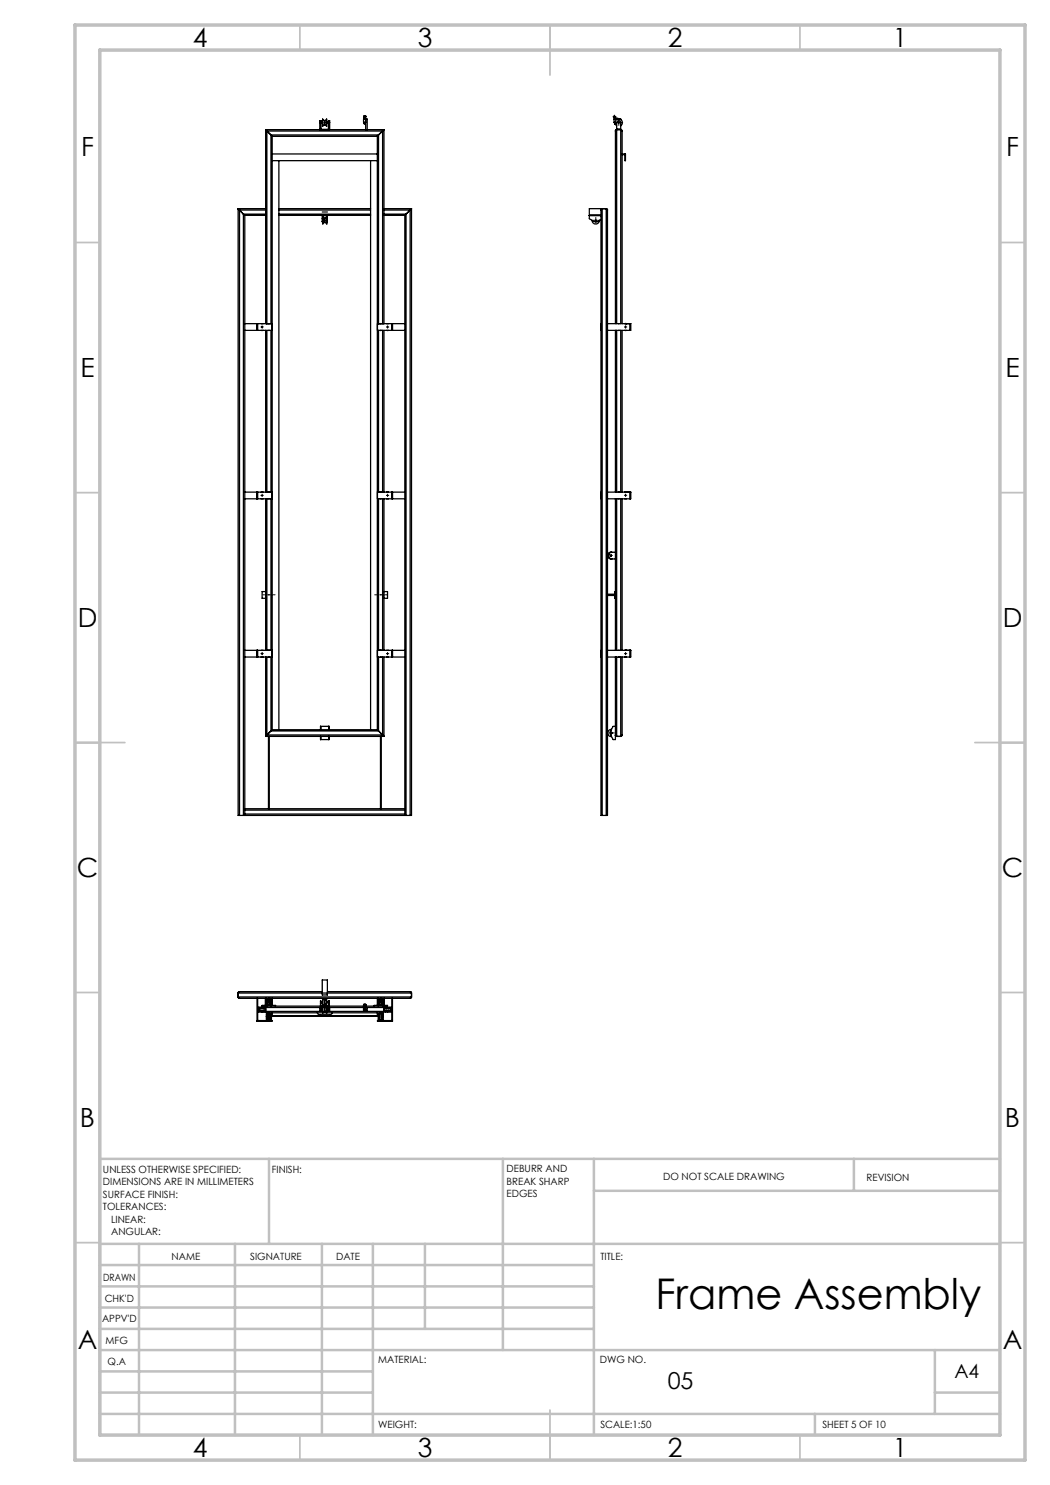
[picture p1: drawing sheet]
<svg xmlns="http://www.w3.org/2000/svg" width="210mm" height="297mm" viewBox="0 0 210 297" stroke-linecap="round" stroke-linejoin="round" font-family="sans-serif">
<g fill="none" stroke="#000" stroke-width=".2" stroke-dasharray="15.2 1.3 1.3 1.3">
<path d="M72.8 24.6h-.1M72.9 24.4h.1M72.9 24.8h.1M73.1 24.6h.1M122.7 23.3h-.1M122.9 23.2v-.2M122.9 23.5v.2M123.1 23.3h.1M123.4 24.5h-.2M123.8 23.8h-.1M123.8 24.2v-.3M123.8 24.8v.3"/>
<path d="M123.9 23.7h.1M123.9 24h.1M124.1 23.8h.1M124.1 24.5h.2M118.8 44.1h-.2M119.2 43.7v-.2M119.2 44.4v.2M119.5 44.1h.2M52.3 65.4h-.1M52.4 65.2h.1M52.4 65.6h.1M52.6 65.4h.1"/>
<path d="M77.4 65.4h-.1M77.5 65.2h.1M77.5 65.6h.1M77.7 65.4h.1M125 65.4h-.1M125.1 65.2h.1M125.1 65.6h.1M125.3 65.4h.1M52.3 99.1h-.1M52.4 98.9v-.1M52.4 99.2v.1M52.6 99.1h.1"/>
<path d="M77.4 99.1h-.1M77.5 98.9v-.1M77.5 99.2v.1M77.7 99.1h.1M125 99.1h-.1M125.1 98.9v-.1M125.1 99.2v.1M125.3 99.1h.1M52.9 119h-.4M53.2 118.6v-.3M53.2 119.3v.3M53.5 119h.4"/>
<path d="M54 119h-.3M54.3 118.6v-.3M54.3 119.3v.3M54.7 119h.3M75.3 119h-.4M75.6 118.6v-.3M75.6 119.3v.3M75.9 119h.4M76.4 119h-.3M76.7 118.6v-.3M76.7 119.3v.3M77.1 119h.3"/>
<path d="M122.1 111.1h-.1M122.2 110.9h.1M122.2 111.3h.1M122.4 111.1h.1M52.3 130.7h-.1M52.4 130.6v-.1M52.4 130.9v.1M52.6 130.7h.1M77.4 130.7h-.1M77.5 130.6v-.1M77.5 130.9v.1M77.7 130.7h.1"/>
<path d="M125 130.7h-.1M125.1 130.6v-.1M125.1 130.9v.1M125.3 130.7h.1M122 146.6h-.3M122.3 146.2v-.2M122.3 146.9v.2M122.6 146.6h.3"/>
</g>
<g fill="none" stroke="#000" stroke-width=".2">
<path d="M72.7 24.6h.4M72.9 24.5v.3M122.7 23.4h.3M122.9 23.2v.3M123.6 24.5h.3M123.7 23.9h.4M123.8 24.4v.3M123.9 23.7v.3M119 44.1h.3M119.1 43.9v.3M52.2 65.4h.4M52.4 65.3v.3"/>
<path d="M77.3 65.4h.4M77.5 65.3v.3M125 65.4h.3M125.1 65.2v.4M52.2 99.1h.4M52.4 98.9v.3M77.3 99.1h.4M77.5 98.9v.3M125 99.1h.3M125.1 98.9v.3M53 119h.4M53.2 118.8v.3"/>
<path d="M54.2 119h.3M54.3 118.8v.3M75.4 119h.3M75.6 118.8v.3M76.6 119h.3M76.7 118.8v.3M122.1 111.1h.3M122.2 110.9v.4M52.2 130.7h.4M52.4 130.6v.3M77.3 130.7h.4M77.5 130.6v.3"/>
<path d="M125 130.7h.3M125.1 130.6v.3M122.1 146.6h.3M122.3 146.4v.4"/>
</g>
<g fill="none" stroke="#c0c0c0" stroke-width=".35">
<path d="M60 5v5M110 5v10M160 5v5M15 48.5h5M200 48.5h5M15 98.5h5M200 98.5h5M15 148.5h10M195 148.5h10M15 198.5h5M200 198.5h5M15 248.5h5"/>
<path d="M200 248.5h5M60 287v5M110 282v10M160 287v5"/>
</g>
<g fill="none" stroke="#c0c0c0" stroke-width=".5">
<path d="M53.8 231.8v17M100.6 231.8v38.2M118.8 231.8v55.2M118.8 238.2h81.2M170.8 231.8v6.4M200 231.8h-180v55.2M20 248.8h180M20 257.3h98.8M20 253h98.8M27.8 248.8v38.2M47 248.8v38.2M64.4 248.8v38.2"/>
<path d="M74.6 248.8v38.2M85 248.8v17M20 265.8h98.8M20 261.5h98.8M20 278.5h54.6M20 274.3h54.6M20 270h180M187 278.5h13M187 270v12.8M20 282.8h180M163 282.8v4.2"/>
</g>
<path d="M15 5h190v287h-190zM20 10h180v277h-180z" fill="none" stroke="#c0c0c0" stroke-width=".7"/>
<g fill="none" stroke="#000" stroke-width=".25">
<path d="M53.1 25.9l.3 .3M53.1 25.9h23.7M53.1 25.9v38.8M53.4 26.2h23.1M53.4 26.2l.8 .8M53.4 26.2v38.5M54.2 27l.2 .3M54.2 27h21.5M54.2 27v37.7M54.4 30.8h21.1M54.4 32.1h21.1M54.4 27.3v118.6"/>
<path d="M54.4 27.3h21.1M55.8 32.1v113.8M64 24.5v-.4h.2v.4M64 24.5h.2M64 25.9h1.9M64 24.5v1.4M64.2 24.7h.3M64.2 24.4h.3M64.2 24.5v1.4M64.9 24.1v.8M64.9 24.1l-.4-.3v1.5l.4-.4M64.9 24.9h.1"/>
<path d="M64.9 24.1h.1M65 24.1l.3-.3v1.5l-.3-.4M65 24.1v.8M65.3 24.7h.4M65.3 24.4h.4M65.7 24.5v-.4h.2v.4M65.7 24.5h.2M65.7 24.5v1.4M65.9 24.5v1.4M72.8 23.7v.1M72.8 23.8h.1M72.8 23.2v.2"/>
<path d="M72.8 23.2h.1M72.8 23.4v.3M72.8 23.7h.3M72.8 23.6h.1M72.8 23.4h.1M72.8 24.7h.1M72.8 23.5v-.3h.3v.3M72.8 23.5h.2M72.8 24.5v.2M72.9 24.6v.1zM73 23.5l.1 .1M73 24.5v.2h-.2"/>
<path d="M73.1 23.2h.1M73.1 23.7v.1M73.1 23.8h.1M73.1 23.2v.2M73.1 23.4h.1M73.1 23.4v.3M73.1 24.5h-.4v-.7h.7v2.1M73.1 23.8v2.1M74.1 32.1v113.8M75.5 27.3v118.6M75.7 27l-.2 .3M75.7 27v37.7"/>
<path d="M76.5 26.2l-.8 .8M76.5 26.2v38.5M76.8 25.9l-.3 .3M76.8 25.9v38.8M122.7 23.4a.15 .15 0 0 1 .2-.2 .15 .15 0 0 1 .1 .2v.1M122.9 24.7h.1M122.9 24.5v.2M123.3 25.1a.73 .73 0 0 1-.1-1 .73 .73 0 0 1 1.1 0 .73 .73 0 0 1-.2 1M123.3 25.9h.8M123.4 23.8h-.1M123.4 23.8l.2-.1 .5 .2M123.5 23.8h-.7v.7h.2"/>
<path d="M123.7 23.8h.1M123.9 23.8l-1.2-.2 .1-.3h.2l-.1 .3 1 .2M123.9 23.8h.1M124.1 25.9l.3 .3M124.1 25.9h-.8l-.2 .2v38.6M124.4 30.8h.7v1.3h-.1v-1.3M124.4 30.9h.6M124.4 26.2v38.5M47.6 41.7l.3 .3M47.6 41.7v121.4h.3M47.6 41.7h5.5M47.9 42l.8 .8"/>
<path d="M47.9 42v121.1M47.9 42h5.2M48.7 42.8l.3 .3M48.7 42.8v120.3M48.7 42.8h4.4M49 43.1h4.1M49 43.1v118.6M55.8 43.1h18.3M55.8 41.7h18.3M55.8 42.8h18.3M55.8 42h18.3M64.5 44.3h.1"/>
<path d="M64.5 43.7h.1M64.5 43.1v1.2M64.5 43.1h1M64.5 42.4h1M64.5 44h.1M64.5 44.2h.1M64.9 43.7l-.3-.3v1.4l.3-.3M64.9 43.7v.8M64.9 44.5h.1M64.9 43.7h.1M65 43.7l.4-.3v1.4l-.4-.3M65 43.7v.8"/>
<path d="M65.4 44h.1M65.4 44.2h.1M65.4 44.3v.1l.1-.1M65.4 43.8h.1M65.4 43.1v1.2M65.4 44.3h.1M65.5 43.1v1.2M76.8 43.1h4.2M76.8 41.7h5.5M76.8 42.8h4.4M76.8 42h5.2M81 43.1v118.6"/>
<path d="M81.2 42.8l-.2 .3M81.2 42.8v120.3M82 42l-.8 .8M82 42v121.1M82.3 41.7l-.3 .3M82.3 41.7v121.4h-.3M117.9 43.1h2.3M120.2 42v121.1h.2M120.4 41.7l-.2 .3M120.4 41.7v121.4M121.2 41.7l.3 .2v121.2h-.3M121.2 41.7h-3.3v2l1 .6 .4 .1 .9-.5-.3 .2a.72 .72 0 0 1-.8 .7 .72 .72 0 0 1-.7-.7"/>
<path d="M121.2 41.7v121.4M49 64.7h5.4v1.4h-5.4M51.4 64.7v1.4M51.5 64.7v1.4M52.2 64.7h.4M52.2 66.1h.4M53.1 66.1v32.3M53.3 64.7h.1M53.4 66.1v32.3M53.7 66.1h.2M53.7 64.7h.2M54.2 66.1v32.3"/>
<path d="M54.3 64.7h.1M75.6 64.7h.1M75.7 66.1v32.3M76 64.7h.2M76.1 66.1h.1M76.5 66.1v32.3M76.6 64.7h.1M76.8 66.1v32.3M77.3 66.1h.4M77.3 64.7h.4M78.4 64.7v1.4M78.5 64.7v1.4"/>
<path d="M81 64.7h-5.5v1.4h5.5M121.5 64.7h4.6v1.4h-4.6M123.1 66.1v32.3M123.3 64.7v-40.2a.41 .41 0 0 1 .4-.4 .41 .41 0 0 1 .4 .4v40.2M123.3 66.1v32.3M123.7 64.7h.2M123.7 66.1h.2M124.1 66.1v32.3M124.4 66.1v32.3M124.9 64.7h.4M124.9 66.1h.4M125.1 64.7h.1"/>
<path d="M126 64.7h.1M126 64.7v1.4M49 98.4h5.4v1.4h-5.4M51.4 98.4v1.4M51.5 98.4v1.4M52.2 98.4h.4M52.2 99.8h.4M53.1 99.8v30.3M53.3 98.4h.1M53.4 99.8v30.3M53.7 99.8h.2M53.7 98.4h.2"/>
<path d="M54.2 99.8v30.3M54.3 98.4h.1M75.6 98.4h.1M75.7 99.8v30.3M76 98.4h.2M76.1 99.8h.1M76.5 99.8v30.3M76.6 98.4h.1M76.8 99.8v30.3M77.3 99.8h.4M77.3 98.4h.4M78.4 98.4v1.4"/>
<path d="M78.5 98.4v1.4M81 98.4h-5.5v1.4h5.5M121.5 98.4h4.6v1.4h-4.6M123.1 99.8v30.3M123.3 99.8v30.3M123.7 98.4h.2M123.7 99.8h.2M124.1 99.8v30.3M124.4 99.8v30.3M124.9 98.4h.4M124.9 99.8h.4M125.1 98.4h.1"/>
<path d="M126 98.4h.1M126 98.4v1.4M53.1 118.3h-.7v1.4h.7M76.8 118.3h.7v1.4h-.7M121.5 118.8h1.4M121.5 119.1h1.4M121.6 110.7a.69 .69 0 0 0 0 .8 .69 .69 0 0 0 .8 .3M121.6 110.7l.2 .1M122.4 110.5h-.5l-.3 .2M123.1 110.5h-.9a.74 .74 0 0 0-.4 .6 .74 .74 0 0 0 .4 .7h.9M123.1 118.3h-.2v1.4h.2M49 130.1h5.4v1.3h-5.4"/>
<path d="M51.4 130.1v1.3M51.5 130.1v1.3M52.2 130.1h.4M52.2 131.4h.4M53.1 131.4v15.9M53.3 130.1h.1M53.4 131.4v15.6M53.7 131.4h.2M53.7 130.1h.2M54.2 131.4v14.8M54.3 130.1h.1M75.6 130.1h.1"/>
<path d="M75.7 131.4v14.8M76 130.1h.2M76.1 131.4h.1M76.5 131.4v15.6M76.6 130.1h.1M76.8 131.4v15.9M77.3 131.4h.4M77.3 130.1h.4M78.4 130.1v1.3M78.5 130.1v1.3M81 130.1h-5.5v1.3h5.5M121.5 130.1h4.6v1.3h-4.6"/>
<path d="M123.1 131.4v16.5h-.5l-.5-1-.1-.5 .6-1.1h.5M123.3 131.4v15.9M123.7 130.1h.2M123.7 131.4h.2M124.1 131.4v15.9M124.4 131.4v15.6l-.3 .3M124.9 130.1h.4M124.9 131.4h.4M125.1 130.1h.1M126 130.1h.1M126 130.1v1.3M53.1 147.3h23.7"/>
<path d="M53.4 147l-.3 .3M53.4 147h23.1M53.7 147.3v14.4M53.8 147.3v14.4M54.2 146.2l-.8 .8M54.2 146.2h21.5M54.4 145.9l-.2 .3M54.4 145.9h21.1M64.1 147.3v.6h1.7v-.6M64.1 145.9v-.6h1.7v.6M64.1 145.3v.6M64.1 147.3v.6"/>
<path d="M65.8 145.3v.6M65.8 147.3v.6M75.5 145.9l.2 .3M75.7 146.2l.8 .8M76.1 147.3v14.4M76.2 147.3v14.4M76.5 147l.3 .3M122.3 145.9a.73 .73 0 0 0-.8 .7 .73 .73 0 0 0 .8 .7M123.1 147l.2 .3zM123.3 147.3h.8M47.9 163.1h.8M48.7 163.1h.3"/>
<path d="M49 161.7v.3M49 162.8v.3M49 161.7h32M49 163.1h32M49 162v.8M49 162h32M49 162.8h32M81 163.1h.2M81 161.7v.3M81 162.8v.3M81 162v.8M81.2 163.1h.8"/>
<path d="M120.4 163.1h.8M47.6 199.4l.2 .3h34.2M47.6 198.6v.8M47.6 198.6h34.7M47.6 199.4h34.7M47.9 198.3l-.3 .3M47.9 198.3h16.6M51.4 199.7v4.6h3v-.2h-3M51.5 199.7v4.6M53.1 199.7v1.4M53.3 199.7v.2M53.6 199.9v.8a.21 .21 0 0 0 0 .3 .21 .21 0 0 0 .3 0 .21 .21 0 0 0 0-.3v-.8"/>
<path d="M53.6 199.9v-.1a.17 .17 0 0 1 .2-.1 .17 .17 0 0 1 .1 .2M53.6 199.9l.1-.1 .2 .1M54.2 199.7v.2M54.5 199.7v1.4M64.5 196h1v3h-1zM65.5 198.3h16.5M75.5 199.7v1.4M75.7 199.7v.2M76 199.9v.8a.24 .24 0 0 0 .1 .3 .24 .24 0 0 0 .3-.1 .24 .24 0 0 0-.1-.3v-.7M76 199.9v-.1a.18 .18 0 0 1 .2-.1 .18 .18 0 0 1 .1 .2M76 199.9l.1-.1 .2 .1M76.6 199.7v.2"/>
<path d="M76.9 199.7v1.4M78.4 199.7v4.6M78.5 199.7v4.6h-3v-.2h3M82 198.3l.3 .3M82.3 199.4l-.3 .3M82.3 198.6v.8M51.5 202.4h.9M51.5 201.4h.9M51.8 201.8h.9a.23 .23 0 0 1 .4 0 .23 .23 0 0 1 0 .3 .23 .23 0 0 1-.4 0h-.8l-.2-.1zM52.2 202.1l.2 .2M52.4 202.3h.1M52.4 201.5l-.3 .3"/>
<path d="M52.4 201.5l.3 .3M52.4 202.3h.4v.1h-.4M52.4 201.4h.4v.1h-.4M52.4 201.5l-.7 .1 .1 .7h.6M52.4 201.4v.1M52.4 202.3v.1M52.5 202.3h.1M52.6 202.1l-.1 .2M53.1 202.3l.3 .3M53.1 201.5v.8M53.1 202.3h11.4M53.1 201.5h11.4"/>
<path d="M53.3 200.4v-.5h.1v.5M53.3 203.3v-.5h.1v.5M53.3 200.4v.8h-.9v-.1h.9M53.3 203.3h.1M53.3 200.4h.1M53.3 203.3v.8M53.4 200.4l.2 .2M53.4 200.3h.1M53.4 200.4h.1M53.4 200.4v.7l.7-.1v-.6M53.4 202.6h11.1M53.4 203.3l.2 .2"/>
<path d="M53.4 203.2h.1M53.4 203.3h.1M53.4 203.3l.1 .7 .7-.1v-.6M53.6 200.1l-.2 .2M53.6 202.8v.7a.26 .26 0 0 0 0 .4 .26 .26 0 0 0 .4 0 .26 .26 0 0 0-.1-.4v-.7M53.6 202.8a.17 .17 0 0 1 .2-.2 .17 .17 0 0 1 .1 .2M53.6 203.1l-.2 .1M53.6 202.8l.1-.1 .2 .1M53.9 200.1l.2 .2M53.9 202.9l.3 .3M54.1 200.4l-.2 .3M54.1 200.4v-.5h.2v.5"/>
<path d="M54.1 200.4h.2M54.2 203.3l-.3 .3M54.2 203.3v-.5h.1v.5M54.2 203.3h.1M54.3 201.1h.8v.1M54.3 200.4v.8M54.3 203.3v.8M54.4 202.6v.7h21.1v-.7M54.4 203.1h21.1M63.5 202.6l.4 .3h2.2l.3-.3M64 201.5v.8M64.1 200.3v-.1v.1"/>
<path d="M64.1 200.3v.9M64.1 200.8h.1M64.1 200.3h.1M64.1 201.2h1.7M64.1 200.6h.4M64.1 200.3h.4M64.2 201.5v.8M64.2 202h.3M64.2 201.8h.3M64.5 201.2v1.4l.4-.3M64.5 201.2h-11.2l-.2 .3M64.5 201.2l.4 .3"/>
<path d="M64.6 201.2h.7M64.6 202.6h.7M64.9 201.5v.8M64.9 200l-.4-.3v1.5M64.9 200v.8M64.9 200.8h.1M64.9 202.3h.1M64.9 201.5h.1M64.9 200.8l-.4 .4M64.9 200h.1M65 201.5v.8M65 200l.3-.3v1.5"/>
<path d="M65 200v.8M65 200.8l.3 .4M65.3 201.2v1.4l-.3-.3M65.3 201.2h7.4M65.3 202h.4M65.3 201.2l-.3 .3M65.3 202.3h11.5M65.3 201.5h7.4M65.3 201.8h.4M65.3 200.6h.5M65.3 200.3h.5M65.7 201.5v.8"/>
<path d="M65.8 200.2h.1M65.8 200.2v1M65.8 200.8h.1M65.9 201.5v.8M72.7 201.9h.1M72.8 200.9v.3M72.8 202v.1M72.8 201.8l-.1 .1M72.8 200.9h.1M72.8 201.2v.8M72.8 201l-.1 1.3M72.8 200.9h.3"/>
<path d="M72.8 201.2h.1M72.8 202h.3M72.8 200.9v.3h.3v-.3M73.1 201.2h.1M73.1 200.9v.3M73.1 202v.1M73.1 200.9h.1M73.1 201.2v.8M73.1 201v1.3M73.1 201.9h.1M73.1 201.8h.1M73.1 201.2h3.4"/>
<path d="M73.1 201.5h3.7M73.4 201.5v.8M75.6 203.3v-.5h.2v.5M75.6 203.3h.2M75.6 203.3v.8M75.7 200.4v-.5h.1v.5M75.7 200.4v.8M75.7 200.4h.1M75.7 201.1h-.9v.1M75.8 203.2h.1M75.8 203.3h.1M75.8 203.3l.2 .2"/>
<path d="M75.8 203.3l.1 .7 .6-.1v-.6M75.8 200.4l.2 .2M75.8 200.3h.1M75.8 200.4h.1M75.8 200.4v.7l.7-.1v-.6M76 202.8v.7a.26 .26 0 0 0-.1 .4 .26 .26 0 0 0 .4 0 .26 .26 0 0 0 0-.4v-.7M76 202.8a.18 .18 0 0 1 .2-.2 .18 .18 0 0 1 .1 .2M76 203.1l-.2 .1M76 202.8l.1-.1 .2 .1M76 200.1l-.2 .2M76.3 202.9l.2 .3M76.3 200.1l.2 .2"/>
<path d="M76.5 203.3l-.2 .3M76.5 200.4l-.2 .3M76.5 203.3v-.5h.1v.5M76.5 200.4v-.5h.2v.5M76.5 201.2l.3 .3M76.5 203.3h.1M76.5 200.4h.2M76.6 203.3v.8M76.7 200.4v.8h.8v-.1h-.8M76.8 202.3l-.2 .3h-11.3M76.8 201.5v.8M76.9 201.8h.9a.26 .26 0 0 1 .3-.1 .26 .26 0 0 1 0 .4 .26 .26 0 0 1-.3 0h-.8l-.2-.2z"/>
<path d="M77.2 202.1l.3 .2M77.4 201.5l-.1 .3M77.4 201.5h.1M77.5 202.3h-.5v.1h.5M77.5 201.4h-.5v.1h.5M77.5 201.5l.7 .1v.7h-.7M77.5 201.4v.1M77.5 202.3v.1M77.5 202.4h.9M77.5 201.4h.9M77.6 201.5l.1 .3M77.6 201.5h.1"/>
<path d="M77.8 202.1l-.2 .2"/>
<circle cx="122.9" cy="23.4" r=".07"/>
<circle cx="123.8" cy="24.5" r=".14"/>
<circle cx="119.1" cy="44.1" r=".13"/>
<circle cx="122.2" cy="111.1" r=".08"/>
<circle cx="122.2" cy="111.1" r=".06"/>
<circle cx="122.3" cy="146.6" r=".13"/>
</g>
<text font-size="8.5" x="131.1" y="261.9">Frame Assembly</text>
<g font-size="5.3">
<text x="38.5" y="9.5">4</text>
<text x="83.5" y="9.5">3</text>
<text x="133.6" y="9.5">2</text>
<text x="178.6" y="9.5">1</text>
<text x="16.2" y="31.2">F</text>
<text x="201.2" y="31.2">F</text>
<text x="16.1" y="75.5">E</text>
<text x="201.1" y="75.5">E</text>
<text x="15.5" y="125.5">D</text>
<text x="200.5" y="125.5">D</text>
<text x="15.4" y="175.5">C</text>
<text x="200.4" y="175.5">C</text>
<text x="16" y="225.5">B</text>
<text x="201" y="225.5">B</text>
<text x="15.5" y="269.7">A</text>
<text x="200.5" y="269.7">A</text>
<text x="38.5" y="291.5">4</text>
<text x="83.5" y="291.5">3</text>
<text x="133.6" y="291.5">2</text>
<text x="178.6" y="291.5">1</text>
</g>
<text font-size="4.7" x="133.5" y="277.9">05</text>
<text font-size="3.9" x="190.9" y="275.5">A4</text>
<g font-size="2">
<text x="20.6" y="234.6">UNLESS OTHERWISE SPECIFIED:</text>
<text x="20.6" y="237.1">DIMENSIONS ARE IN MILLIMETERS</text>
<text x="20.6" y="239.6">SURFACE FINISH:</text>
<text x="54.4" y="234.6">FINISH:</text>
<text x="101.3" y="234.5">DEBURR AND</text>
<text x="101.3" y="237">BREAK SHARP</text>
<text x="101.3" y="239.5">EDGES</text>
<text x="132.6" y="236">DO NOT SCALE DRAWING</text>
<text x="173.3" y="236.2">REVISION</text>
<text x="20.6" y="242.1">TOLERANCES:</text>
<text x="22.2" y="244.6">LINEAR:</text>
<text x="22.2" y="247.1">ANGULAR:</text>
<text x="34.3" y="252">NAME</text>
<text x="50" y="251.9">SIGNATURE</text>
<text x="67.2" y="251.9">DATE</text>
<text x="120.1" y="251.9">TITLE:</text>
<text x="20.6" y="256.1">DRAWN</text>
<text x="20.9" y="260.3">CHK'D</text>
<text x="20.4" y="264.4">APPV'D</text>
<text x="21.1" y="268.8">MFG</text>
<text x="21.5" y="273">Q.A</text>
<text x="75.6" y="272.5">MATERIAL:</text>
<text x="120" y="272.5">DWG NO.</text>
<text x="75.6" y="285.5">WEIGHT:</text>
<text x="120.1" y="285.6">SCALE:1:50</text>
<text x="164.5" y="285.6">SHEET 5 OF 10</text>
</g>
</svg>
